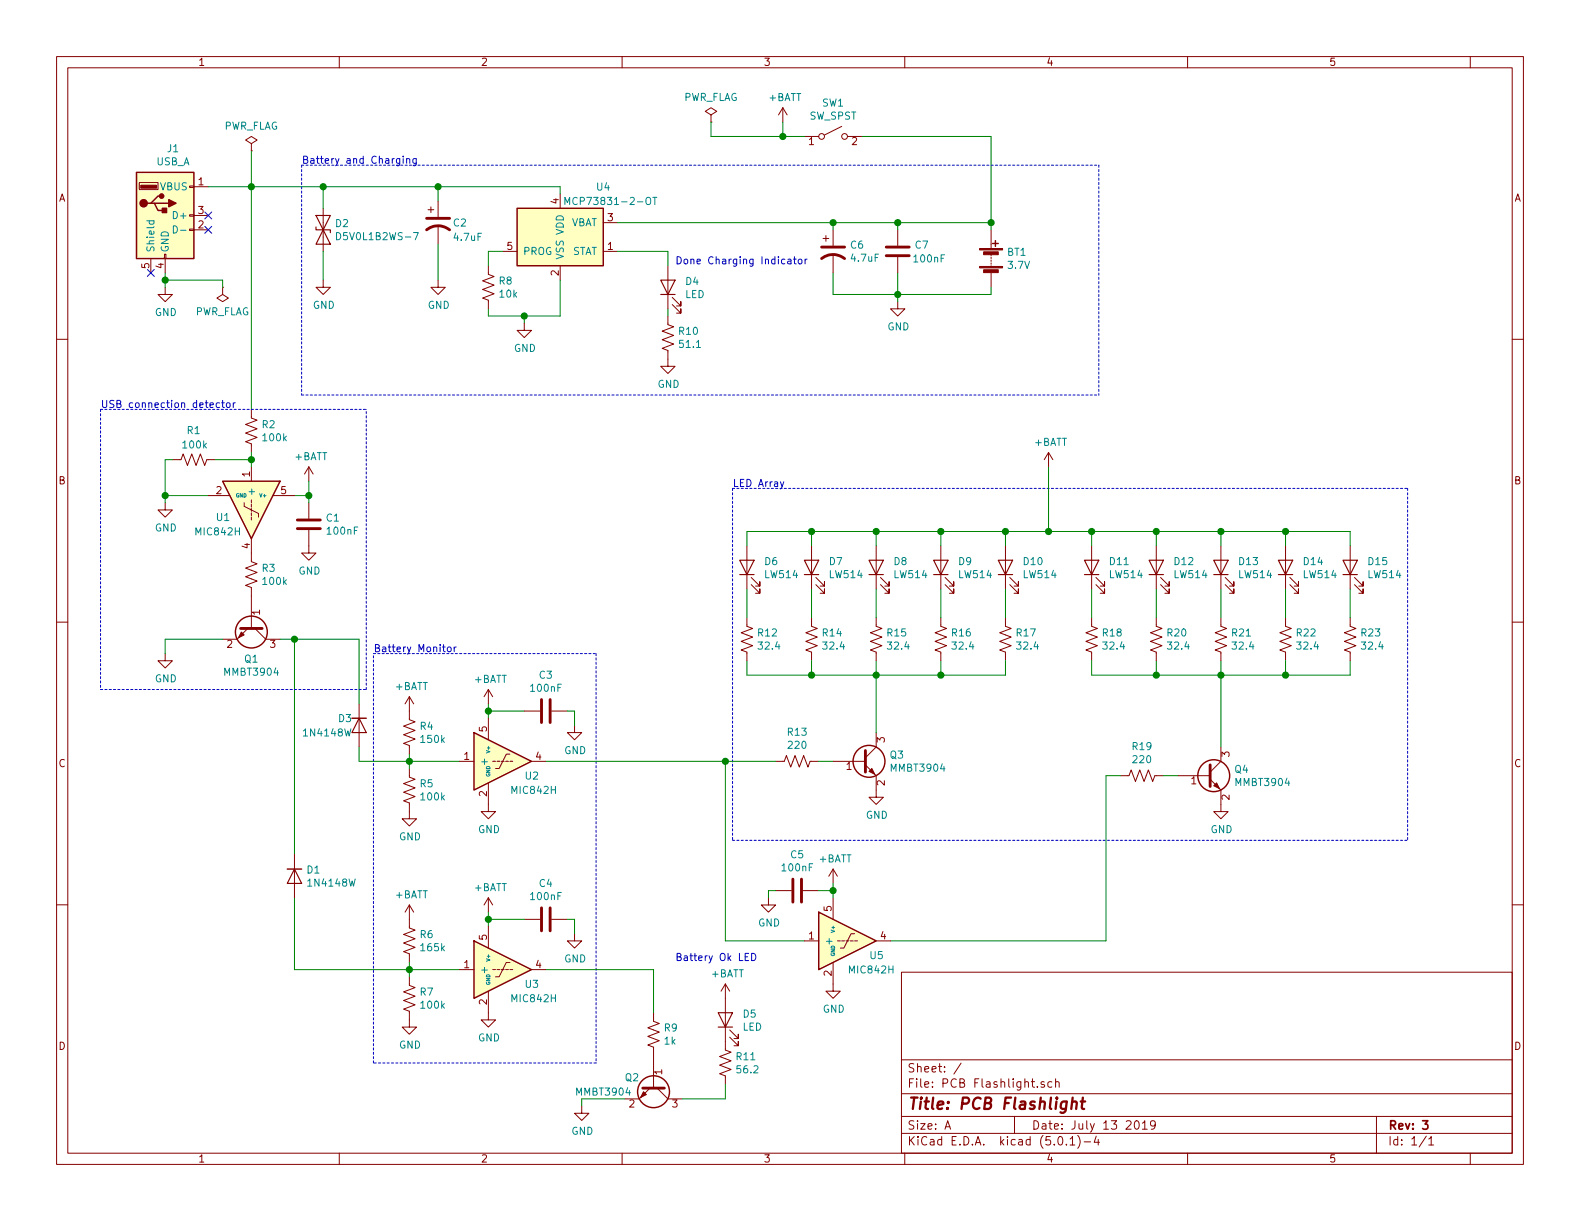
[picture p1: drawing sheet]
<svg xmlns="http://www.w3.org/2000/svg" width="279mm" height="216mm" viewBox="0 0 279 216" stroke-linecap="round" stroke-linejoin="round" font-family="sans-serif">
<g fill="none" stroke="#840000" stroke-width=".18">
<path d="M10 10h259.4v195.9h-259.4zM12 12h255.4v191.9h-255.4zM60 10v2M110 10v2M138.4 19.1l-.7 1.2M138.4 19.1v2.5M138.4 19.1l.8 1.2M160 10v2M210 10v2M260 10v2M24.6 32.3h3.3v1.2h-3.3zM33.5 38h.8v.2h-.8z"/>
<path d="M33.5 32.9h.8v.2h-.8zM34.3 33h2.5M34.3 38.1h2.5M44.4 25.4l1.1-.6-1.1-.7-1 .7 1 .6v1.3M44.4 26.7h.1M57.1 36.8v7.7M75.7 37.1h1M76.2 36.6v1M77.5 35.6v2.8M77.5 39.9v3.3M99.1 34.3v2.5M106.7 39.4h2.5"/>
<path d="M125.7 20.3l1-.6-1-.6-1 .6 1 .6v1.3M125.7 21.6h.1M142.2 24.1h2.6M148.8 22.4l-3 1.5M149.9 24.1h2.5M10 60h2M26.7 45.7v2.6M29.1 45h.2v.7h-.2zM29.2 50.8v1.3h1.3l-1.3 1.2-1.3-1.2h1.3M29.2 45.7v2.6M33.5 40.5h.8v.3h-.8zM34.3 40.6h2.5"/>
<path d="M39.4 50.8v1.3l1 .6-1 .6-1-.6 1-.6M39.4 50.8h.1M57.1 49.5v1.3h1.3l-1.3 1.3-1.2-1.3h1.2M77.5 49.5v1.3h1.2l-1.2 1.3-1.3-1.3h1.3M86.4 47v1.5l1 .4-2.1 .8 2.1 .7-2.1 .8 2.1 .7-2.1 .8 1.1 .4v1.5M88.9 44.5h2.5M92.7 57.2v1.2h1.3l-1.3 1.3-1.3-1.3h1.3M99.1 47v2.5M106.7 44.5h2.5M118.1 55.9v1.5l1 .4-2 .7 2 .8-2 .8 2 .7-2 .8 1 .4v2.8h1.3l-1.3 1.2-1.3-1.2h1.3M118.1 47v7.6M118.9 53.8l1.5 1.6v-.8v.8h-.8"/>
<path d="M118.9 52.6l1.5 1.5v-.8v.8h-.8M145.5 42.2h1.1M146 41.7v1M147.3 40.6v2.8M147.3 45v3.3M158.7 53.3v1.3h1.3l-1.3 1.3-1.2-1.3h1.2M158.7 40.6v2.8M158.7 45.5v2.8M175.3 40.6v3.3M175.3 45v.2M175.3 45.5v.2M175.3 46v.2"/>
<path d="M175.3 46.5v.2M175.3 47v.2M175.3 48.3v2.5M267.4 60h2M44.4 72.4v1.5l1.1 .4-2.1 .8 2.1 .7-2.1 .8 2.1 .7-2.1 .8 1 .4v1.5M29.2 88.9v1.3h1.3l-1.3 1.2-1.3-1.2h1.3M30.5 81.3h1.5l.4-1 .7 2 .8-2 .8 2 .7-2 .8 2 .4-1h1.5M36.8 87.6h3.8M43.2 88.9v.6l2.5 1.3v.6M44.4 95.3v4l1.1 .4-2.1 .8 2.1 .7-2.1 .8 2.1 .7-2.1 .8 1 .4v7.2M44.4 82.6v2.5M44.4 88.4v.5"/>
<path d="M44.4 89.2v.5M44.4 89.9v.5M44.4 90.7v.5M44.4 91.4v.5M48.3 87.6h3.8M54.6 93.7v4.1h1.3l-1.3 1.3-1.3-1.3h1.3M54.6 82.6l-.8 1.2M54.6 82.6v2.5M54.6 88.9v2.8M54.6 82.6l.8 1.2M132.1 96.5v7.6M143.5 96.5v7.6"/>
<path d="M154.9 96.5v7.6M166.4 96.5v7.6M177.8 96.5v7.6M185.4 80l-.7 1.3M185.4 80v2.6M185.4 80l.8 1.3M193 96.5v7.6M204.5 96.5v7.6M215.9 96.5v7.6M227.3 96.5v7.6M238.8 96.5v7.6M10 110h2"/>
<path d="M29.2 115.6v1.2h1.3l-1.3 1.3-1.3-1.3h1.3M43.8 111.1l-1.9 1.9h-2.5M45.1 111.1l1.9 1.9h2.5M132.1 109.2v1.5l1 .4-2 .8 2 .7-2 .8 2 .8-2 .7 1 .4v1.5M132.8 103.4l1.6 1.5v-.8v.8h-.8M132.8 102.1l1.6 1.5v-.7v.7h-.8M143.5 109.2v1.5l1 .4-2 .8 2 .7-2 .8 2 .8-2 .7 1 .4v1.5M144.3 103.4l1.5 1.5v-.8v.8h-.8M144.3 102.1l1.5 1.5v-.7v.7h-.8M154.9 109.2v1.5l1.1 .4-2.1 .8 2.1 .7-2.1 .8 2.1 .8-2.1 .7 1 .4v1.5M155.7 103.4l1.5 1.5v-.8v.8h-.7M155.7 102.1l1.5 1.5v-.7v.7h-.7"/>
<path d="M166.4 109.2v1.5l1 .4-2 .8 2 .7-2 .8 2 .8-2 .7 1 .4v1.5M167.1 103.4l1.6 1.5v-.8v.8h-.8M167.1 102.1l1.6 1.5v-.7v.7h-.8M177.8 109.2v1.5l1 .4-2 .8 2 .7-2 .8 2 .8-2 .7 1 .4v1.5M178.6 103.4l1.5 1.5v-.8v.8h-.8M178.6 102.1l1.5 1.5v-.7v.7h-.8M193 109.2v1.5l1.1 .4-2.1 .8 2.1 .7-2.1 .8 2.1 .8-2.1 .7 1 .4v1.5M193.8 103.4l1.5 1.5v-.8v.8h-.7M193.8 102.1l1.5 1.5v-.7v.7h-.7M204.5 109.2v1.5l1 .4-2 .8 2 .7-2 .8 2 .8-2 .7 1 .4v1.5M205.2 103.4l1.6 1.5v-.8v.8h-.8M205.2 102.1l1.6 1.5v-.7v.7h-.8"/>
<path d="M215.9 109.2v1.5l1 .4-2 .8 2 .7-2 .8 2 .8-2 .7 1 .4v1.5M216.7 103.4l1.5 1.5v-.8v.8h-.8M216.7 102.1l1.5 1.5v-.7v.7h-.8M227.3 109.2v1.5l1 .4-2 .8 2 .7-2 .8 2 .8-2 .7 1 .4v1.5M228.1 103.4l1.5 1.5v-.8v.8h-.7M228.1 102.1l1.5 1.5v-.7v.7h-.7M238.8 109.2v1.5l1 .4-2.1 .8 2.1 .7-2.1 .8 2.1 .8-2.1 .7 1.1 .4v1.5M239.5 103.4l1.5 1.5v-.8v.8h-.7M239.5 102.1l1.5 1.5v-.7v.7h-.7M267.4 110h2M63.5 124.5v7.6M72.4 123.2v4.1l1 .3-2 .8 2 .8-2 .7 2 .8-2 .7 1 .4v1.6"/>
<path d="M72.4 135.9v1.5l1 .4-2 .8 2 .7-2 .8 2 .7-2 .8 1 .4v2.8h1.3l-1.3 1.3-1.3-1.3h1.3M72.4 123.2l-.8 1.3M72.4 123.2l.8 1.3M81.3 134.6h2.5M86.4 138.4v5.1h1.2l-1.2 1.3-1.3-1.3h1.3M86.4 121.9v2.6M86.4 127v3.8M86.4 121.9l-.8 1.3M86.4 121.9l.7 1.3M87.1 134.6h.5M87.9 134.6h.5M88.6 134.6h.6"/>
<path d="M89.4 134.6h.5M90.2 133.4h-.7l-1.2 2.5h-.7M90.2 134.6h.5M92.7 125.7h2.8M94 134.6h2.5M97.5 125.7h2.8M101.6 128.3v1.2h1.3l-1.3 1.3-1.3-1.3h1.3M137.2 134.6h1.5l.4-1 .7 2 .8-2 .8 2 .7-2 .8 2 .4-1h1.5M147.3 134.6h5.7M153 135.3l1.9 1.9v3.8h1.3l-1.3 1.2-1.2-1.2h1.2M154.9 129.5v2.6l-1.9 1.9M198.1 137.2h1.5l.4-1.1 .8 2.1 .7-2.1 .8 2.1 .8-2.1 .7 2.1 .4-1h1.5"/>
<path d="M208.3 137.2h5.7M214 137.8l1.9 1.9v3.8h1.3l-1.3 1.3-1.3-1.3h1.3M215.9 132.1v2.5l-1.9 1.9M10 160h2M52.1 151.1v7.7M86.4 158.8v2.5M86.4 158.8l-.8 1.2M86.4 158.8l.7 1.2M135.9 158.8v1.2h1.3l-1.3 1.3-1.3-1.3h1.3M137.2 157.5h2.8M142 157.5h2.8M147.3 153.7l-.7 1.2"/>
<path d="M147.3 153.7v2.5M147.3 158.8v3.8M147.3 153.7l.8 1.2M267.4 160h2M72.4 160v4.1l1 .4-2 .7 2 .8-2 .8 2 .7-2 .8 1 .4v1.5M72.4 172.7v1.5l1 .4-2 .8 2 .7-2 .8 2 .8-2 .7 1 .4v2.8h1.3l-1.3 1.3-1.3-1.3h1.3M72.4 160l-.8 1.3M72.4 160l.8 1.3M81.3 171.5h2.5M86.4 175.3v5h1.2l-1.2 1.3-1.3-1.3h1.3M86.4 163.8v3.8M87.1 171.5h.5"/>
<path d="M87.9 171.5h.5M88.6 171.5h.6M89.4 171.5h.5M90.2 170.2h-.7l-1.2 2.5h-.7M90.2 171.5h.5M92.7 162.6h2.8M94 171.5h2.5M97.5 162.6h2.8M101.6 165.1v1.3h1.3l-1.3 1.2-1.3-1.2h1.3M115.6 179.1v1.5l1 .4-2 .7 2 .8-2 .8 2 .7-2 .8 1 .4v7.2M128.3 174v11.7l1 .4-2 .7 2 .8-2 .7 2 .8-2 .8 1 .3v1.6M128.3 174l-.8 1.3"/>
<path d="M128.3 174l.7 1.3M142.2 166.4h2.6M147.3 170.2v5.1h1.3l-1.3 1.2-1.3-1.2h1.3M148.1 166.4h.5M148.8 166.4h.6M149.6 166.4h.5M150.4 166.4h.5M151.1 165.1h-.6l-1.3 2.5h-.6M151.1 166.4h.5M154.9 166.4h2.6M159.4 171.9h108v32h-108zM102.9 195.6v1.3h1.2l-1.2 1.2-1.3-1.2h1.3"/>
<path d="M114.9 192.4l-1.9 1.9h-2.5M116.2 192.4l1.9 1.9h2.5M129 183.4l1.6 1.5v-.7v.7h-.8M129 182.1l1.6 1.5v-.7v.7h-.8M159.4 197.4h108M159.4 193.4h108M159.4 187.4h108M167.1 199.7l.5-1.5 .5 1.5M167.2 199.2h.8M170 188l-1.3 1.9M179.4 197.4v3M183.4 192.1v.2"/>
<path d="M184.7 191.3a.37 .37 0 0 0-.6 .2v.2l.6 .1v.2l-.2 .3-.4-.1M186 191.3h-.4l-.3 .2 .1 .6 .2 .2 .4-.1M186.7 191.4v-.1a.37 .37 0 0 1 .6 .2v.8M186.7 190.8v1.5M200.7 198.3l.2-.1a.8 .8 0 0 1 .6 .7 .8 .8 0 0 1-.6 .8l-.2-.2-.1-.4zM202 198.6l.4-.4v1.5M202 199.7h.9M204.3 198.8l-.1 .2a.48 .48 0 0 1-.7 0v-.7a.48 .48 0 0 1 .7-.1v.1a1.19 1.19 0 0 1-.2 1.3l-.4 .1M243.4 197.4v6.5M60 203.9v2M110 203.9v2M159.4 200.4h108"/>
<path d="M160 203.9v2M187.2 201.1l.4-.1a.94 .94 0 0 1 0 1.5 .79 .79 0 0 1-.4-1.4zM188.6 202.3v.2M189.2 201.4l.5-.4v1.5M189.2 202.5h.9M190.6 200.8a1.71 1.71 0 0 1 0 2.2M191.7 201.9h1.2M193.9 200.9l-.4 1.1h.9M194.2 201.5v1M210 203.9v2M252.2 200.9l-1.2 1.9M252.7 201.4l.4-.4v1.5"/>
<path d="M252.7 202.5h.8M260 203.9v2"/>
<circle cx="145.3" cy="24.1" r=".51"/>
<circle cx="149.4" cy="24.1" r=".51"/>
</g>
<path d="M251.6 198.2h.9l-.5 .6 .4 .1v.6l-.2 .2-.6-.2" fill="none" stroke="#840000" stroke-width=".3"/>
<path d="M189.6 194.9a.52 .52 0 0 1 .8 .1l-.1 1.1M189.7 194.1l-.3 2M191.1 194.8h.8M191.5 194.1l-.2 1.7v.2l.4 .1" fill="none" stroke="#840000" stroke-width=".41"/>
<g fill="#ffffc2" stroke="#ffffc2" stroke-width=".18">
<path d="M91.4 36.8h15.3v10.2h-15.3z"/>
<path d="M24.1 30.5h10.2v15.2h-10.2z"/>
<path d="M39.4 85.1h10.1l-5.1 10.2z"/>
<path d="M83.8 129.5l10.2 5.1-10.2 5.1z"/>
<path d="M83.8 166.4l10.2 5.1-10.2 5z"/>
<path d="M144.8 161.3l10.1 5.1-10.1 5.1z"/>
</g>
<g fill="none" stroke="#840000" stroke-width=".25">
<path d="M24.1 30.5h10.2v15.2h-10.2zM26.7 35.9h.6l.6 1.3h1.3M27.3 35.9h2.5M28.6 34.7h-.7l-1.2 1.2h-.7M91.4 36.8h15.3v10.2h-15.3zM175.5 43.1h1M176 42.5v1.1M39.4 85.1h10.1l-5.1 10.2zM62.2 127h2.6M83.8 129.5l10.2 5.1-10.2 5.1zM50.8 153.7h2.5M83.8 166.4l10.2 5.1-10.2 5z"/>
<path d="M144.8 161.3l10.1 5.1-10.1 5.1z"/>
<circle cx="44.4" cy="111.8" r="2.82"/>
<circle cx="153.7" cy="134.6" r="2.82"/>
<circle cx="214.6" cy="137.2" r="2.82"/>
<circle cx="115.6" cy="193" r="2.82"/>
</g>
<path d="M26 39h1.2M26.4 39v.4l.2 .2 .6-.1v-.5M30.7 39.9a.64 .64 0 0 1 .7 .7 .64 .64 0 0 1-.7 .6zM99.9 36.2v-1.3l.4 .9 .4-.9v1.3M115.4 34.9h.8M115.8 34.9v1.3M31.9 40.7h1M59.5 41.1a.64 .64 0 0 1 .8 .7 .64 .64 0 0 1-.8 .6zM73.1 41.1h.9l-.6 1.3" fill="none" stroke="#008484" stroke-width=".18"/>
<g fill="#840000" stroke="#840000" stroke-width=".25">
<path d="M28.7 36.8h.8v.8h-.8z"/>
<path d="M29.8 35.3l1.3 .6-1.3 .7z"/>
<circle cx="25.4" cy="35.9" r=".63"/>
<circle cx="28.6" cy="34.7" r=".38"/>
</g>
<g fill="#840000" stroke="#840000" stroke-width=".18">
<path d="M24.9 32.8h2.8v.5h-2.8z"/>
<path d="M173.2 47.1h4.1v.3h-4.1z"/>
<path d="M173.2 43.9h4.1v.3h-4.1z"/>
<path d="M173.9 47.7h2.6v.5h-2.6z"/>
<path d="M173.9 44.5h2.6v.5h-2.6z"/>
<path d="M153.7 136.4l.5-.5 .5 1z"/>
<path d="M214.6 138.9l.5-.5 .5 1z"/>
<path d="M113.8 193l.5 .5-1 .6z"/>
<path d="M42.7 111.8l.5 .5-1 .5z"/>
</g>
<g fill="none" stroke="#008400" stroke-width=".18">
<path d="M36.8 33h62.3v1.3M44.4 26.7v45.7M57.1 33v3.8M77.5 33v2.6M109.2 39.4h66.1M125.7 21.6v2.5h16.5M138.4 21.6v2.5M147.3 39.4v1.2M152.4 24.1h22.9v16.5M158.7 39.4v1.2M29.2 49.5h10.2v1.3M29.2 48.3v2.5"/>
<path d="M57.1 44.5v5M77.5 43.2v6.3M88.9 44.5h-2.5v2.5M92.7 55.9v1.3M99.1 49.5v6.4h-12.7v-1.3M109.2 44.5h8.9v2.5M118.1 54.6v1.3M147.3 48.3v3.8h28v-1.3M158.7 48.3v5M29.2 87.6h7.6M30.5 81.3h-1.3v7.6M38.1 81.3h6.3"/>
<path d="M44.4 80v2.6M52.1 87.6h2.5M54.6 85.1v3.8M132.1 96.5v-2.5h106.7v2.5M143.5 94v2.5M154.9 94v2.5M166.4 94v2.5M177.8 94v2.5M185.4 82.6v11.4M193 94v2.5M204.5 94v2.5M215.9 94v2.5"/>
<path d="M227.3 94v2.5M39.4 113h-10.2v2.6M49.5 113h14v11.5M52.1 113v38.1M132.1 104.1v5.1M132.1 116.8v2.6h45.7v-2.6M143.5 104.1v5.1M143.5 116.8v2.6M154.9 104.1v5.1M154.9 116.8v12.7M166.4 104.1v5.1M166.4 116.8v2.6"/>
<path d="M177.8 104.1v5.1M193 104.1v5.1M193 116.8v2.6h45.8v-2.6M204.5 104.1v5.1M204.5 116.8v2.6M215.9 104.1v5.1M215.9 116.8v15.3M227.3 104.1v5.1M227.3 116.8v2.6M238.8 104.1v5.1M63.5 132.1v2.5h17.8M72.4 133.4v2.5"/>
<path d="M86.4 124.5v2.5M86.4 125.7h6.3M96.5 134.6h40.7M100.3 125.7h1.3v2.6M128.3 134.6v31.8h13.9M144.8 134.6h2.5M198.1 137.2h-2.5v29.2h-38.1M205.7 137.2h2.6M52.1 158.8v12.7h29.2M137.2 157.5h-1.3v1.3M144.8 157.5h2.5M147.3 156.2v2.6"/>
<path d="M72.4 170.2v2.5M86.4 161.3v2.5M86.4 162.6h6.3M96.5 171.5h19.1v7.6M100.3 162.6h1.3v2.5M110.5 194.3h-7.6v1.3M128.3 191.8v2.5h-7.7"/>
</g>
<g fill="#008400" stroke="#008400" stroke-width=".25">
<circle cx="92.7" cy="55.9" r=".51"/>
<circle cx="77.5" cy="33" r=".51"/>
<circle cx="158.8" cy="52.1" r=".51"/>
<circle cx="175.3" cy="39.4" r=".51"/>
<circle cx="138.4" cy="24.1" r=".51"/>
<circle cx="227.3" cy="94" r=".51"/>
<circle cx="215.9" cy="94" r=".51"/>
<circle cx="204.5" cy="94" r=".51"/>
<circle cx="193" cy="94" r=".51"/>
<circle cx="166.4" cy="94" r=".51"/>
<circle cx="154.9" cy="94" r=".51"/>
<circle cx="143.5" cy="94" r=".51"/>
<circle cx="154.9" cy="119.4" r=".51"/>
<circle cx="166.4" cy="119.4" r=".51"/>
<circle cx="143.5" cy="119.4" r=".51"/>
<circle cx="204.5" cy="119.4" r=".51"/>
<circle cx="215.9" cy="119.4" r=".51"/>
<circle cx="227.3" cy="119.4" r=".51"/>
<circle cx="177.8" cy="94" r=".51"/>
<circle cx="185.4" cy="94" r=".51"/>
<circle cx="158.8" cy="39.4" r=".51"/>
<circle cx="72.4" cy="134.6" r=".51"/>
<circle cx="72.4" cy="171.5" r=".51"/>
<circle cx="86.4" cy="125.7" r=".51"/>
<circle cx="86.4" cy="162.6" r=".51"/>
<circle cx="147.3" cy="157.5" r=".51"/>
<circle cx="147.3" cy="39.4" r=".51"/>
<circle cx="128.3" cy="134.6" r=".51"/>
<circle cx="57.2" cy="33" r=".51"/>
<circle cx="29.2" cy="49.5" r=".51"/>
<circle cx="44.5" cy="33" r=".51"/>
<circle cx="52.1" cy="113" r=".51"/>
<circle cx="29.2" cy="87.6" r=".51"/>
<circle cx="44.5" cy="81.3" r=".51"/>
<circle cx="54.6" cy="87.6" r=".51"/>
</g>
<g fill="none" stroke="#840000" stroke-width=".2">
<path d="M55.9 38.1h2.5l-1.3 2.5zM55.9 40.1v.5h2.5v.5M57.1 40.6l1.3 2.6h-2.5zM116.8 49.5h2.6l-1.3 2.6zM116.8 52.1h2.6M130.8 99.1h2.5l-1.2 2.5zM142.2 99.1h2.6l-1.3 2.5zM153.7 99.1h2.5l-1.3 2.5zM165.1 99.1h2.5l-1.2 2.5zM176.5 99.1h2.6l-1.3 2.5zM191.8 99.1h2.5l-1.3 2.5zM203.2 99.1h2.5l-1.2 2.5z"/>
<path d="M214.6 99.1h2.6l-1.3 2.5zM226.1 99.1h2.5l-1.3 2.5zM237.5 99.1h2.5l-1.2 2.5zM130.8 101.6h2.5M142.2 101.6h2.6M153.7 101.6h2.5M165.1 101.6h2.5M176.5 101.6h2.6M191.8 101.6h2.5M203.2 101.6h2.5M214.6 101.6h2.6M226.1 101.6h2.5"/>
<path d="M237.5 101.6h2.5M63.5 127l1.3 2.5h-2.6zM52.1 153.7l1.2 2.5h-2.5zM127 179.1h2.5l-1.2 2.5zM127 181.6h2.5"/>
</g>
<g fill="none" stroke="#840000" stroke-width=".51">
<path d="M75.4 38.6h4.1M75.4 40.6a3.3 3.3 0 0 1 4.1 0M145.3 45.7a3.3 3.3 0 0 1 4.1 0M145.3 43.7h4.1M156.7 45.2h4.1M156.7 43.7h4.1M52.6 93.5h4M52.6 91.9h4M42.5 111.1h3.9M95.8 123.7v4.1M97.3 123.7v4.1M153 132.7v3.8"/>
<path d="M214 135.3v3.8M140.2 155.4v4.1M141.7 155.4v4.1M95.8 160.5v4.1M97.3 160.5v4.1M113.7 192.4h3.8"/>
</g>
<path d="M36.2 37.5l1.2 1.2M37.4 37.5l-1.2 1.2M26.1 47.7l1.2 1.2M27.3 47.7l-1.2 1.2M36.2 40l1.2 1.2M37.4 40l-1.2 1.2" fill="none" stroke="#000084" stroke-width=".18"/>
<g fill="none" stroke="#0000c2" stroke-width=".18">
<path d="M70.7 28l-.1 1.2-.1 .1-.3-.1M70.7 28.1l-.4-.1-.2 .3 .1 .5h.5M71.3 27.6v.1M71.3 28v.9M71.9 28.2l.2-.2 .3 .1 .1 .8M71.9 28v.9M73.6 28v1.1l-.2 .2-.3-.1M73.6 28.1l-.4-.1-.2 .3 .1 .5h.5M139.3 45.9h.5l.1 .8M139.9 46.1l-.4 .1-.2 .2v.2h.6M140.3 45.8h.5M140.5 45.4v1.1l.3 .2"/>
<path d="M141.3 45.9l.3-.1 .2 .1-.1 .7-.3 .1-.3-.3zM142.4 45.8v.9M142.7 45.8l-.3 .3M38.8 71.3l-.3-.1-.3 .3 .2 .5h.4M39.2 71.2h.5M39.4 70.8v1.1l.3 .2M40.2 71.3l.3-.1 .1 .1v.7l-.3 .1-.3-.3zM41.2 71.2v.9M41.6 71.2l-.4 .3M138 85.2l.3 .8M138.6 85.2l-.4 1.1-.2 .2M78.3 114.4h.4"/>
<path d="M78.4 114v1.1l.3 .1M79.2 114.5l.3-.1 .3 .2-.1 .6h-.4l-.2-.2zM80.3 114.4v.8M80.7 114.4l-.4 .2M131.8 169.2h.4M132.4 168.6h-.6v1.2h.6M132.9 168.6a.64 .64 0 0 1 .8 .6 .64 .64 0 0 1-.8 .6z"/>
</g>
<g fill="none" stroke="#0000c2" stroke-width=".18" stroke-dasharray=".4 .4">
<path d="M53.3 29.2h141M53.3 29.2v40.7M194.3 29.2v40.7M17.8 72.4v49.5M17.8 72.4h47M53.3 69.9h141M129.5 86.4v62.2M129.5 86.4h119.4M248.9 86.4v62.2M66 115.6h39.4M105.4 115.6v72.4M17.8 121.9h47"/>
<path d="M64.8 121.9v-49.5M129.5 148.6h119.4M66 188v-72.4M105.4 188h-39.4"/>
</g>
<text font-size="2.8" fill="#840000" x="160.4" y="196.2">Title: PCB Flashlight</text>
<g font-size="2.1" fill="#840000">
<text x="160.4" y="189.6">Sheet: /</text>
<text x="160.4" y="192.3">File: PCB Flashlight.sch</text>
<text x="160.4" y="202.5">KiCad E.D.A. kicad (5.0.1)-4</text>
<text x="160.4" y="199.7">Size: A</text>
<text x="182.4" y="199.7">Date: July 13 2019</text>
<text x="245.4" y="199.7">Rev: 3</text>
<text x="245.4" y="202.5">Id: 1/1</text>
</g>
<g font-size="1.8" fill="#840000">
<text x="35" y="11.6">1</text>
<text x="85" y="11.6">2</text>
<text x="135" y="11.6">3</text>
<text x="185" y="11.6">4</text>
<text x="235" y="11.6">5</text>
<text x="143" y="25.7">1</text>
<text x="150.6" y="25.7">2</text>
<text x="10.4" y="35.6">A</text>
<text x="35.1" y="32.8">1</text>
<text x="267.8" y="35.6">A</text>
<text x="35.1" y="40.4">2</text>
<text x="35.1" y="37.8">3</text>
<text x="98.8" y="36" transform="rotate(-90 98.8 36)">4</text>
<text x="107.5" y="39.1">3</text>
<text x="26.4" y="47.5" transform="rotate(-90 26.4 47.5)">5</text>
<text x="29" y="47.5" transform="rotate(-90 29 47.5)">4</text>
<text x="89.7" y="44.2">5</text>
<text x="107.5" y="44.2">1</text>
<text x="98.8" y="48.7" transform="rotate(-90 98.8 48.7)">2</text>
<text x="10.4" y="85.6">B</text>
<text x="38.3" y="87.4">2</text>
<text x="44.2" y="84.3" transform="rotate(-90 44.2 84.3)">1</text>
<text x="49.7" y="87.4">5</text>
<text x="267.8" y="85.6">B</text>
<text x="44.2" y="97" transform="rotate(-90 44.2 97)">4</text>
<text x="46" y="108.7" transform="rotate(-90 46 108.7)">1</text>
<text x="40.2" y="114.6">2</text>
<text x="47.8" y="114.6">3</text>
<text x="86.1" y="129.4" transform="rotate(-90 86.1 129.4)">5</text>
<text x="156.5" y="131.3" transform="rotate(-90 156.5 131.3)">3</text>
<text x="10.4" y="135.6">C</text>
<text x="82.1" y="134.4">1</text>
<text x="94.8" y="134.4">4</text>
<text x="149.7" y="136.1">1</text>
<text x="217.4" y="133.8" transform="rotate(-90 217.4 133.8)">3</text>
<text x="267.8" y="135.6">C</text>
<text x="86.1" y="140.8" transform="rotate(-90 86.1 140.8)">2</text>
<text x="156.5" y="138.9" transform="rotate(-90 156.5 138.9)">2</text>
<text x="210.6" y="138.7">1</text>
<text x="217.4" y="141.5" transform="rotate(-90 217.4 141.5)">2</text>
<text x="147.1" y="161.1" transform="rotate(-90 147.1 161.1)">5</text>
<text x="86.1" y="166.2" transform="rotate(-90 86.1 166.2)">5</text>
<text x="143" y="166.1">1</text>
<text x="155.7" y="166.1">4</text>
<text x="82.1" y="171.2">1</text>
<text x="94.8" y="171.2">4</text>
<text x="147.1" y="172.6" transform="rotate(-90 147.1 172.6)">2</text>
<text x="86.1" y="177.6" transform="rotate(-90 86.1 177.6)">2</text>
<text x="10.4" y="185.6">D</text>
<text x="267.8" y="185.6">D</text>
<text x="117.1" y="190" transform="rotate(-90 117.1 190)">1</text>
<text x="111.3" y="195.8">2</text>
<text x="118.9" y="195.8">3</text>
<text x="35" y="205.5">1</text>
<text x="85" y="205.5">2</text>
<text x="135" y="205.5">3</text>
<text x="185" y="205.5">4</text>
<text x="235" y="205.5">5</text>
</g>
<g font-size="1.8" fill="#008484">
<text x="120.8" y="17.9">PWR_FLAG</text>
<text x="135.9" y="17.9">+BATT</text>
<text x="39.5" y="22.9">PWR_FLAG</text>
<text x="143.1" y="21.2">SW_SPST</text>
<text x="145.4" y="18.8">SW1</text>
<text x="27.6" y="29.2">USB_A</text>
<text x="29.6" y="26.9">J1</text>
<text x="28.4" y="33.7">VBUS</text>
<text x="105.6" y="33.7">U4</text>
<text x="31" y="38.7">D+</text>
<text x="59.4" y="40.2">D2</text>
<text x="80.2" y="40.1">C2</text>
<text x="100.8" y="40">VBAT</text>
<text x="101.2" y="36.2">MCP73831-2-OT</text>
<text x="27.3" y="44.7" transform="rotate(-90 27.3 44.7)">Shield</text>
<text x="29.8" y="44.7" transform="rotate(-90 29.8 44.7)">GND</text>
<text x="60.1" y="42.5">D5V0L1B2WS-7</text>
<text x="80.4" y="42.6">4.7uF</text>
<text x="92.5" y="45.1">PROG</text>
<text x="99.7" y="46" transform="rotate(-90 99.7 46)">VSS VDD</text>
<text x="101" y="45.1">STAT</text>
<text x="150.4" y="44">C6</text>
<text x="150.6" y="46.3">4.7uF</text>
<text x="161.7" y="46.4">100nF</text>
<text x="161.9" y="44">C7</text>
<text x="178.1" y="45.2">BT1</text>
<text x="178.3" y="47.5">3.7V</text>
<text x="88.3" y="50.3">R8</text>
<text x="88.4" y="52.6">10k</text>
<text x="121.1" y="52.7">LED</text>
<text x="121.3" y="50.4">D4</text>
<text x="27.4" y="55.9">GND</text>
<text x="34.4" y="55.8">PWR_FLAG</text>
<text x="55.3" y="54.6">GND</text>
<text x="75.6" y="54.6">GND</text>
<text x="120.1" y="59.2">R10</text>
<text x="156.9" y="58.4">GND</text>
<text x="90.9" y="62.2">GND</text>
<text x="120.3" y="61.5">51.1</text>
<text x="116.3" y="68.6">GND</text>
<text x="33.1" y="76.8">R1</text>
<text x="46.4" y="75.7">R2</text>
<text x="32.5" y="79.3">100k</text>
<text x="46.6" y="78">100k</text>
<text x="52.1" y="81.4">+BATT</text>
<text x="182.9" y="78.8">+BATT</text>
<text x="45.1" y="87.1" transform="rotate(-90 45.1 87.1)">+</text>
<text x="27.4" y="94">GND</text>
<text x="34.8" y="94.7">MIC842H</text>
<text x="38.3" y="92.1">U1</text>
<text x="57.7" y="92.2">C1</text>
<text x="58" y="94.5">100nF</text>
<text x="46.4" y="101.1">R3</text>
<text x="52.8" y="101.6">GND</text>
<text x="135.3" y="99.9">D6</text>
<text x="146.7" y="99.9">D7</text>
<text x="158.1" y="99.9">D8</text>
<text x="169.5" y="99.9">D9</text>
<text x="181.1" y="99.9">D10</text>
<text x="196.3" y="99.9">D11</text>
<text x="207.7" y="99.9">D12</text>
<text x="219.2" y="99.9">D13</text>
<text x="230.6" y="99.9">D14</text>
<text x="242" y="99.9">D15</text>
<text x="46.6" y="103.4">100k</text>
<text x="135.3" y="102.2">LW514</text>
<text x="146.8" y="102.2">LW514</text>
<text x="158.2" y="102.2">LW514</text>
<text x="169.6" y="102.2">LW514</text>
<text x="181.1" y="102.2">LW514</text>
<text x="196.3" y="102.2">LW514</text>
<text x="207.7" y="102.2">LW514</text>
<text x="219.2" y="102.2">LW514</text>
<text x="230.6" y="102.2">LW514</text>
<text x="242" y="102.2">LW514</text>
<text x="134.1" y="112.5">R12</text>
<text x="145.5" y="112.5">R14</text>
<text x="156.9" y="112.5">R15</text>
<text x="168.4" y="112.5">R16</text>
<text x="179.8" y="112.5">R17</text>
<text x="195" y="112.5">R18</text>
<text x="206.5" y="112.5">R20</text>
<text x="217.9" y="112.5">R21</text>
<text x="229.3" y="112.5">R22</text>
<text x="240.8" y="112.5">R23</text>
<text x="39.8" y="119.5">MMBT3904</text>
<text x="43.3" y="117.2">Q1</text>
<text x="134.3" y="114.9">32.4</text>
<text x="145.7" y="114.9">32.4</text>
<text x="157.1" y="114.9">32.4</text>
<text x="168.6" y="114.9">32.4</text>
<text x="180" y="114.9">32.4</text>
<text x="195.2" y="114.9">32.4</text>
<text x="206.7" y="114.9">32.4</text>
<text x="218.1" y="114.9">32.4</text>
<text x="229.5" y="114.9">32.4</text>
<text x="240.9" y="114.9">32.4</text>
<text x="27.4" y="120.6">GND</text>
<text x="69.9" y="122">+BATT</text>
<text x="83.9" y="120.8">+BATT</text>
<text x="94" y="122.3">100nF</text>
<text x="95.4" y="120">C3</text>
<text x="53.9" y="130.2">1N4148W</text>
<text x="59.9" y="127.7">D3</text>
<text x="74.3" y="129.1">R4</text>
<text x="74.5" y="131.4">150k</text>
<text x="139.3" y="130.1">R13</text>
<text x="84.8" y="135.3">+</text>
<text x="92.9" y="137.8">U2</text>
<text x="99.8" y="133.3">GND</text>
<text x="139.5" y="132.4">220</text>
<text x="157.4" y="134.1">Q3</text>
<text x="157.7" y="136.4">MMBT3904</text>
<text x="200.3" y="132.6">R19</text>
<text x="200.5" y="135">220</text>
<text x="218.4" y="136.7">Q4</text>
<text x="74.3" y="139.2">R5</text>
<text x="74.5" y="141.5">100k</text>
<text x="90.7" y="140.4">MIC842H</text>
<text x="218.6" y="139">MMBT3904</text>
<text x="70.6" y="148.6">GND</text>
<text x="84.5" y="147.3">GND</text>
<text x="153.1" y="144.8">GND</text>
<text x="214.1" y="147.3">GND</text>
<text x="54.3" y="154.5">D1</text>
<text x="138.4" y="154.1">100nF</text>
<text x="139.9" y="151.8">C5</text>
<text x="144.8" y="152.5">+BATT</text>
<text x="54.7" y="156.8">1N4148W</text>
<text x="69.9" y="158.9">+BATT</text>
<text x="83.9" y="157.6">+BATT</text>
<text x="94" y="159.2">100nF</text>
<text x="95.4" y="156.8">C4</text>
<text x="74.3" y="165.9">R6</text>
<text x="134.1" y="163.8">GND</text>
<text x="145.8" y="167">+</text>
<text x="74.5" y="168.2">165k</text>
<text x="84.8" y="172.1">+</text>
<text x="99.8" y="170.2">GND</text>
<text x="125.8" y="172.8">+BATT</text>
<text x="150.3" y="172.1">MIC842H</text>
<text x="153.9" y="169.6">U5</text>
<text x="74.3" y="176">R7</text>
<text x="74.5" y="178.4">100k</text>
<text x="90.7" y="177.2">MIC842H</text>
<text x="92.9" y="174.7">U3</text>
<text x="131.4" y="179.9">D5</text>
<text x="145.5" y="179.1">GND</text>
<text x="70.6" y="185.4">GND</text>
<text x="84.5" y="184.1">GND</text>
<text x="117.5" y="182.4">R9</text>
<text x="117.5" y="184.7">1k</text>
<text x="131.3" y="182.2">LED</text>
<text x="110.6" y="191.2">Q2</text>
<text x="130.3" y="187.5">R11</text>
<text x="130.5" y="189.8">56.2</text>
<text x="102.1" y="193.7">MMBT3904</text>
<text x="101" y="200.7">GND</text>
</g>
<g font-size="1.8" fill="#0000c2">
<text x="53.3" y="29">Battery and Charging</text>
<text x="119.4" y="46.7">Done Charging Indicator</text>
<text x="17.8" y="72.1">USB connection detector</text>
<text x="129.5" y="86.1">LED Array</text>
<text x="66" y="115.3">Battery Monitor</text>
<text x="119.4" y="169.9">Battery Ok LED</text>
</g>
<g font-size=".9" fill="#008484">
<text x="41.7" y="87.9">GND</text>
<text x="46.1" y="87.9">V+</text>
<text x="86.7" y="137.4" transform="rotate(-90 86.7 137.4)">GND</text>
<text x="86.7" y="132.9" transform="rotate(-90 86.7 132.9)">V+</text>
<text x="147.6" y="164.7" transform="rotate(-90 147.6 164.7)">V+</text>
<text x="86.7" y="169.8" transform="rotate(-90 86.7 169.8)">V+</text>
<text x="147.6" y="169.2" transform="rotate(-90 147.6 169.2)">GND</text>
<text x="86.7" y="174.2" transform="rotate(-90 86.7 174.2)">GND</text>
</g>
</svg>
